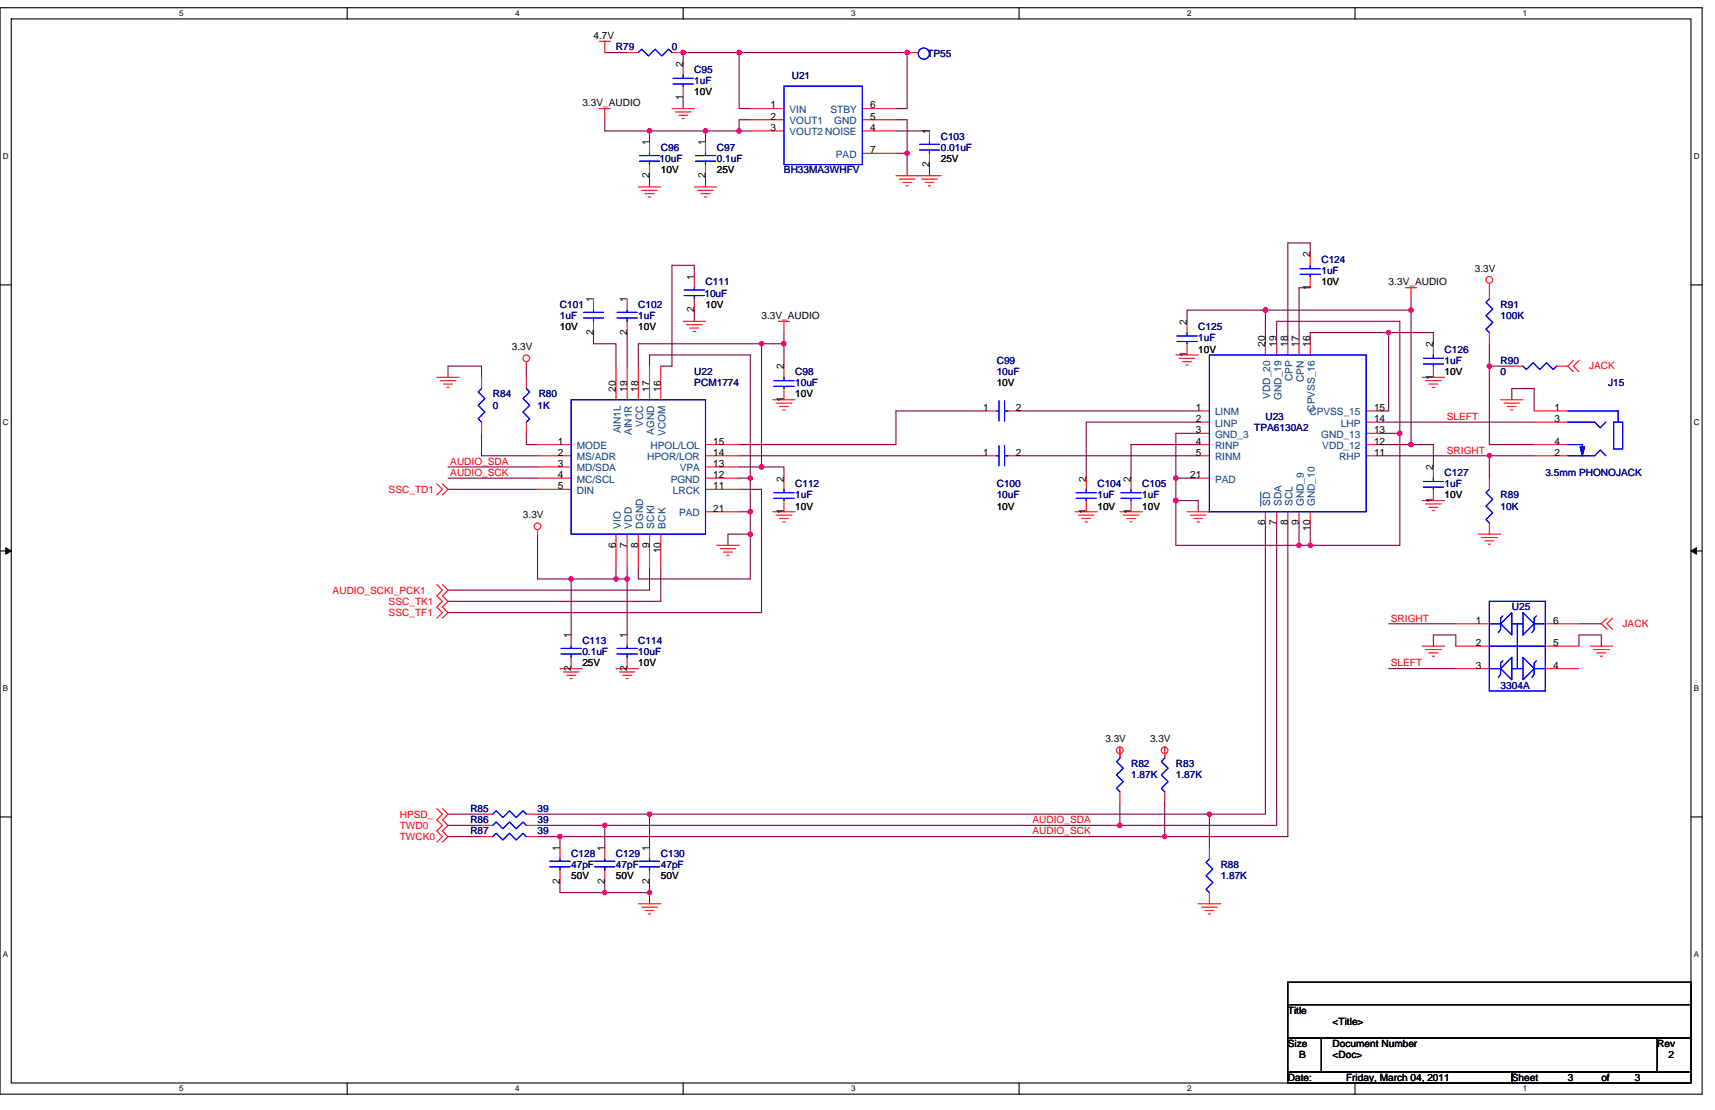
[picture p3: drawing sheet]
<svg xmlns="http://www.w3.org/2000/svg" width="432mm" height="279mm" viewBox="0 0 432 279" stroke-linecap="round" stroke-linejoin="round" font-family="sans-serif">
<path d="M0 1.9h428.6v273.5h-428.6zM2.8 4.8h422.9v267.8h-422.9z" fill="none" stroke="#000" stroke-width=".28"/>
<g fill="#fff">
<path d="M45.1 2.2h1.1v2.3h-1.1z"/>
<path d="M45.1 272.9h1.1v2.3h-1.1z"/>
</g>
<path d="M87.4 1.9v2.9M87.4 272.6v2.8" fill="none" stroke="#000" stroke-width=".28"/>
<g fill="#fff">
<path d="M129.7 2.2h1.1v2.3h-1.1z"/>
<path d="M129.7 272.9h1.1v2.3h-1.1z"/>
</g>
<path d="M172 1.9v2.9M172 272.6v2.8" fill="none" stroke="#000" stroke-width=".28"/>
<g fill="#fff">
<path d="M214.3 2.2h1.1v2.3h-1.1z"/>
<path d="M214.3 272.9h1.1v2.3h-1.1z"/>
</g>
<path d="M256.6 1.9v2.9M256.6 272.6v2.8" fill="none" stroke="#000" stroke-width=".28"/>
<g fill="#fff">
<path d="M298.9 2.2h1.1v2.3h-1.1z"/>
<path d="M298.9 272.9h1.1v2.3h-1.1z"/>
</g>
<path d="M341.2 1.9v2.9M341.2 272.6v2.8" fill="none" stroke="#000" stroke-width=".28"/>
<g fill="#fff">
<path d="M383.5 2.2h1.1v2.3h-1.1z"/>
<path d="M383.5 272.9h1.1v2.3h-1.1z"/>
<path d="M.7 38.2h1.5v2.3h-1.5z"/>
<path d="M426.5 38.2h1.4v2.3h-1.4z"/>
<path d="M.7 105.2h1.5v2.2h-1.5z"/>
<path d="M426.5 105.2h1.4v2.2h-1.4z"/>
</g>
<path d="M0 71.7h2.8M425.7 71.7h2.9" fill="none" stroke="#000" stroke-width=".28"/>
<g fill="#fff">
<path d="M.7 172.1h1.4v2.3h-1.4z"/>
<path d="M426.5 172.1h1.3v2.3h-1.3z"/>
</g>
<path d="M0 138.7h2.8M425.7 138.7h2.9" fill="none" stroke="#000" stroke-width=".28"/>
<path d="M1.4 137.9l1.4 .8-1.4 .8zM425.7 138.7l1.4-.8v1.6z" fill="#000" stroke="#000" stroke-width=".25"/>
<g fill="#fff">
<path d="M.7 239.1h1.4v2.3h-1.4z"/>
<path d="M426.4 239.1h1.4v2.3h-1.4z"/>
</g>
<path d="M0 205.6h2.8M425.7 205.6h2.9M324.3 247.2h101.4v5.7h-101.4zM324.3 252.9h101.4v8.4h-101.4zM324.3 261.3h8.4v8.5h-8.4zM324.3 269.8h56.3v2.8h-56.3zM332.7 261.3h84.6v8.5h-84.6zM380.6 269.8h45.1v2.8h-45.1zM417.3 261.3h8.4v8.5h-8.4z" fill="none" stroke="#000" stroke-width=".28"/>
<g fill="none" stroke="#800040" stroke-width=".28">
<path d="M152.3 13.2h5.6M172 16v-2.8h56.4v14.1h-2.8M186.1 13.2v14.1h2.8M152.3 30.1v2.9h11.2M163.5 33h14.1M163.5 33v2.8M172 24.5v2.8M177.6 33v2.8M177.6 33h8.5M186.1 33h2.8M188.9 30.1h-2.8v2.9M225.6 33h8.4"/>
<path d="M225.6 30.1h2.8v8.5M225.6 38.6h2.8M228.4 38.6v5.6M163.5 44.2v2.9M177.6 44.2v2.9M234 41.4v2.8M174.8 69.6v-2.8h-5.6v25.4h-2.8M174.8 78.1v2.8M318.6 78.1h36.7M318.6 78.1v8.4M318.6 78.1h-19.7v2.8M329.9 64v-2.8h-5.6v25.3"/>
<path d="M329.9 72.4h-2.8v14.1M355.3 78.1v33.8M355.3 75.2v2.9M112.8 95v-2.8h8.4v2.8M132.5 92.2v2.8M149.4 83.7v2.8h5.7v5.7M157.9 83.7v8.5M163.5 92.2v-2.9h25.4v31.1M191.7 86.5v31M191.7 86.5h5.7M191.7 86.5h-31v5.7M197.4 86.5v5.7"/>
<path d="M197.4 83.7v2.8M321.4 86.5v-5.6h31v28.2M349.6 83.7h11.3v2.8M349.6 83.7v19.7h-2.8M349.6 83.7h-19.7v2.8M375 92.2v19.7h11.3M375 86.5v5.7M375 92.2h5.6M112.8 117.5h22.5M121.2 109.1v5.6h14.1M132.5 109.1v2.8h2.8M186.1 114.7h62"/>
<path d="M186.1 117.5h5.6M191.7 117.5h5.7v2.9M248.1 103.4h-22.5v8.5h-39.5M256.6 103.4h45.1M256.6 114.7h45.1M301.7 109.1h-5.6v11.3M301.7 111.9h-16.9v8.5M301.7 106.3h-28.2v14.1M346.8 106.3h39.5M346.8 114.7h28.2M346.8 109.1h5.6M346.8 111.9h8.5"/>
<path d="M352.4 109.1v28.2h-22.5M355.3 111.9h5.6v5.6M375 114.7h11.3M375 114.7v5.7M380.6 100.6v-2.8h5.7v5.6M112.8 120.4h22.5M112.8 123.2h22.5M135.3 134.5v11.2h8.5M186.1 128.8h2.8M186.1 120.4h2.8M186.1 123.2h5.6v31h-78.9M188.9 128.8v5.7"/>
<path d="M188.9 134.5h-5.6v2.8M188.9 120.4v8.4M188.9 134.5v11.2h-28.2v-2.8M296.1 126v11.3h31M296.1 120.4v5.6M296.1 126h5.6v2.8M296.1 120.4h5.6M318.6 131.6v73.3h-14.1M321.4 131.6v76.2h-39.4M324.3 131.6v79h-31.1M327.1 137.3h2.8M327.1 131.6v5.7"/>
<path d="M329.9 131.6v5.7M143.8 145.7v14.1M143.8 145.7h11.3M155.1 145.7h2.8M155.1 142.9v2.8M157.9 142.9v2.8M157.9 145.7v14.1M163.5 142.9v5.6h-50.7M166.4 142.9v8.5h-53.6M349.6 157h16.9M397.6 157h5.6M349.6 168.3h16.9"/>
<path d="M360.9 162.6v-2.8h5.6v2.8M397.6 162.6v-2.8h5.6v2.8M282 188v2.8M293.2 188v2.8M112.8 207.8h8.4M112.8 210.6h8.4M112.8 204.9h8.4M135.3 204.9h28.2M135.3 210.6h5.7v2.8M135.3 207.8h17v5.6M141 210.6h152.2M152.3 207.8h129.7"/>
<path d="M163.5 204.9h141M163.5 204.9v8.5M282 202.1v5.7M293.2 202.1v8.5M304.5 204.9v8.5M141 221.8v2.9h11.3M152.3 221.8v2.9M152.3 224.7h11.2M163.5 221.8v2.9M163.5 224.7v2.8"/>
</g>
<g fill="#f0f" stroke="#f0f" stroke-width=".28">
<circle cx="172" cy="13.2" r=".56"/>
<circle cx="293.2" cy="210.6" r=".55"/>
<circle cx="318.6" cy="78.1" r=".55"/>
<circle cx="355.3" cy="111.9" r=".56"/>
<circle cx="355.3" cy="78.1" r=".56"/>
<circle cx="375" cy="114.7" r=".55"/>
<circle cx="349.6" cy="83.7" r=".55"/>
<circle cx="281.9" cy="207.7" r=".55"/>
<circle cx="141" cy="210.6" r=".55"/>
<circle cx="304.5" cy="204.9" r=".55"/>
<circle cx="163.5" cy="204.9" r=".55"/>
<circle cx="163.5" cy="224.7" r=".55"/>
<circle cx="152.2" cy="207.7" r=".55"/>
<circle cx="375" cy="92.2" r=".55"/>
<circle cx="228.4" cy="13.2" r=".56"/>
<circle cx="186.1" cy="13.2" r=".56"/>
<circle cx="186.1" cy="32.9" r=".57"/>
<circle cx="163.5" cy="32.9" r=".56"/>
<circle cx="177.6" cy="32.9" r=".56"/>
<circle cx="155.1" cy="145.7" r=".56"/>
<circle cx="191.7" cy="86.5" r=".55"/>
<circle cx="188.9" cy="128.8" r=".55"/>
<circle cx="188.9" cy="134.4" r=".55"/>
<circle cx="296" cy="126" r=".55"/>
<circle cx="188.9" cy="120.4" r=".55"/>
<circle cx="329.9" cy="137.3" r=".55"/>
<circle cx="228.4" cy="38.6" r=".56"/>
<circle cx="352.4" cy="109.1" r=".55"/>
<circle cx="327.1" cy="137.3" r=".56"/>
<circle cx="152.2" cy="224.7" r=".55"/>
<circle cx="296" cy="120.4" r=".55"/>
<circle cx="191.7" cy="117.5" r=".56"/>
<circle cx="197.4" cy="86.5" r=".55"/>
<circle cx="157.9" cy="145.7" r=".57"/>
<circle cx="143.8" cy="145.7" r=".57"/>
</g>
<g fill="none" stroke="#f00" stroke-width=".28">
<path d="M150.9 10.4h2.8M152.3 10.4v2.8M157.9 13.2h2.8M169.2 13.2h2.8M172 16v2.9M228.4 13.2h2.8M150.9 27.3h2.8M152.3 27.3v2.8M163.5 35.8v2.8M169.2 27.3h5.6M170 28.2h4M170.9 29h2.2"/>
<path d="M171.7 29.8h.6M172 21.7v2.8M177.6 35.8v2.8M188.9 27.3h8.5M188.9 30.1h8.5M188.9 33h8.5M217.1 27.3h8.5M217.1 30.1h8.5M217.1 33h8.5M217.1 38.6h8.5M234 33v2.8M234 38.6v2.8"/>
<path d="M160.7 47.1h5.7M161.6 47.9h3.9M162.4 48.7h2.3M163.3 49.6h.5M163.5 41.4v2.8M174.8 47.1h5.7M175.7 47.9h3.9M176.5 48.7h2.3M177.4 49.6h.5M177.6 41.4v2.8M225.6 44.2h11.3M226.4 45.1h4"/>
<path d="M227.3 45.9h2.2M228.1 46.8h.6M232.1 45.1h3.9M232.9 45.9h2.3M233.7 46.8h.6M149.4 75.2v2.9M157.9 75.2v2.9M174.8 69.6v2.8M174.8 75.2v2.9M329.9 64v2.8M329.9 69.6v2.8M353.8 72.4h2.9"/>
<path d="M355.3 72.4v2.8M375 71.3v3.9M110 95h5.6M110.8 95.8h4M111.7 96.7h2.2M112.5 97.5h.6M121.2 95v2.8M132.5 91v1.2M132.5 95v2.8M149.4 80.9v2.8M155.1 92.2v8.4M157.9 80.9v2.8"/>
<path d="M157.9 92.2v8.4M160.7 92.2v8.4M163.5 92.2v8.4M166.4 92.2v8.4M172 80.9h5.6M172.8 81.7h4M173.7 82.6h2.2M174.5 83.4h.6M196 80.9h2.8M197.4 80.9v2.8M197.4 92.2v2.8M197.4 97.8v2.8"/>
<path d="M296.1 89.3h5.6M296.9 90.2h3.9M297.8 91h2.2M298.6 91.9h.5M298.9 80.9v2.8M298.9 86.5v2.8M318.6 86.5v2.8M321.4 86.5v2.8M324.3 86.5v2.8M327.1 86.5v2.8M329.9 86.5v2.8M358.1 95h5.6"/>
<path d="M358.9 95.8h4M359.8 96.7h2.2M360.6 97.5h.6M360.9 86.5v2.8M360.9 92.2v2.8M375 83.7v2.8M380.6 92.2h2.9M391.9 92.2h2.8M394.7 92.2l1.4 1.4M396.1 90.8l-1.4 1.4M397.6 90.8l-1.5 1.4 1.5 1.4M121.2 106.3v2.8"/>
<path d="M132.5 106.3v2.8M135.3 111.9h8.5M135.3 114.7h8.5M135.3 117.5h8.5M177.6 111.9h8.5M177.6 114.7h8.5M177.6 117.5h8.5M194.6 100.6h5.6M195.4 101.5h3.9M196.3 102.3h2.2M197.1 103.2h.6M248.1 103.4h2.9"/>
<path d="M248.1 114.7h2.9M253.8 103.4h2.8M253.8 114.7h2.8M301.7 103.4h2.8M301.7 106.3h2.8M301.7 109.1h2.8M301.7 111.9h2.8M301.7 114.7h2.8M344 103.4h2.8M344 106.3h2.8M344 109.1h2.8M344 111.9h2.8"/>
<path d="M344 114.7h2.8M360.9 117.5v2.9M377.8 100.6h5.7M378.7 101.5h3.9M379.5 102.3h2.3M380.3 103.2h.6M386.3 103.4h8.4M386.3 106.3h8.4M386.3 111.9h8.4M386.3 114.7h8.4M110 121.8l1.4 1.4-1.4 1.4M111.4 121.8l1.4 1.4-1.4 1.4"/>
<path d="M135.3 133.3v1.2M135.3 120.4h8.5M135.3 123.2h8.5M155.1 134.5v8.4M157.9 134.5v8.4M160.7 134.5v8.4M163.5 134.5v8.4M166.4 134.5v8.4M177.6 120.4h8.5M177.6 123.2h8.5M177.6 128.8h8.5M180.5 137.3h5.6"/>
<path d="M181.3 138.1h4M182.2 139h2.2M183 139.8h.6M194.6 128.8h5.6M195.4 129.7h3.9M196.3 130.5h2.2M197.1 131.4h.6M197.4 120.4v2.8M197.4 126v2.8M270.7 128.8h5.6M271.5 129.7h4M272.4 130.5h2.2"/>
<path d="M273.2 131.4h.6M273.5 120.4v2.8M273.5 126v2.8M282 128.8h5.6M282.8 129.7h3.9M283.7 130.5h2.2M284.5 131.4h.6M284.8 120.4v2.8M284.8 126v2.8M298.9 128.8h5.6M299.7 129.7h4M300.6 130.5h2.2"/>
<path d="M301.4 131.4h.6M301.7 120.4h2.8M318.6 128.8v2.8M321.4 128.8v2.8M324.3 128.8v2.8M327.1 128.8v2.8M329.9 128.8v2.8M358.1 126h5.6M358.9 126.9h4M359.8 127.7h2.2M360.6 128.5h.6M360.9 123.2v2.8"/>
<path d="M372.2 134.5h5.6M373 135.3h4M373.9 136.1h2.2M374.7 137h.6M375 120.4v2.8M375 131.6v2.9M110 147.2l1.4 1.3-1.4 1.5 1.4 1.4-1.4 1.4 1.4 1.4-1.4 1.4M111.4 147.2l1.4 1.3-1.4 1.5 1.4 1.4-1.4 1.4 1.4 1.4-1.4 1.4M143.8 159.8v2.8M157.9 159.8v2.8M366.5 157h8.5M389.1 157h8.5"/>
<path d="M404.6 155.6l-1.4 1.4 1.4 1.4M406 155.6l-1.4 1.4 1.4 1.4M141 168.3h5.6M141.8 169.1h4M142.7 170h2.2M143.5 170.8h.6M143.8 165.5v2.8M155.1 168.3h5.6M155.9 169.1h4M156.8 170h2.2M157.6 170.8h.6M157.9 165.5v2.8"/>
<path d="M358.1 162.6h5.6M358.9 163.5h4M359.8 164.3h2.2M360.6 165.2h.6M366.5 162.6h8.5M366.5 168.3h8.5M389.1 162.6h8.5M389.1 168.3h8.5M400.4 162.6h5.6M401.2 163.5h4M402.1 164.3h2.2M402.9 165.2h.6"/>
<path d="M282 188v2.8M282 199.3v2.8M293.2 188v2.8M293.2 199.3v2.8M110 203.5l1.4 1.4-1.4 1.5 1.4 1.4-1.4 1.4 1.4 1.4-1.4 1.4M111.4 203.5l1.4 1.4-1.4 1.5 1.4 1.4-1.4 1.4 1.4 1.4-1.4 1.4M121.2 207.8h2.9M121.2 210.6h2.9M121.2 204.9h2.9M132.5 207.8h2.8M132.5 210.6h2.8M132.5 204.9h2.8"/>
<path d="M141 213.4v2.8M141 219v2.8M152.3 213.4v2.8M152.3 219v2.8M163.5 213.4v2.8M163.5 219v2.8M304.5 213.4v2.8M160.7 227.5h5.7M161.6 228.3h3.9M162.4 229.2h2.3M163.3 230h.5M301.7 227.5h5.6"/>
<path d="M302.5 228.3h4M303.4 229.2h2.2M304.2 230h.6M304.5 224.7v2.8"/>
<circle cx="375" cy="70.5" r=".84"/>
<circle cx="132.5" cy="90.2" r=".84"/>
<circle cx="135.3" cy="132.5" r=".84"/>
<circle cx="281.9" cy="188.9" r=".84"/>
<circle cx="293.2" cy="188.9" r=".84"/>
</g>
<g fill="none" stroke="#00f" stroke-width=".28">
<path d="M160.7 13.2l.9-.8 1.7 1.7 1.7-1.7 1.6 1.7 1.7-1.7 .9 .8M169.5 19.7h5M172 18.9v.8M161 39.2h5.1M163.5 38.6v.6M169.5 21.1h5M172 21.1v.6M175.1 39.2h5.1M177.6 38.6v.6M197.4 21.7h19.7v19.7h-19.7zM231.5 37.7h5.1M231.5 36.3h5.1"/>
<path d="M234 35.8v.5M234 37.7v.9M161 40.6h5.1M163.5 40.6v.8M175.1 40.6h5.1M177.6 40.6v.8M146.9 78.6h5.1M149.4 78.1v.5M155.4 78.6h5M157.9 78.1v.5M172.3 74.4h5.1M172.3 73h5.1"/>
<path d="M174.8 72.4v.6M174.8 74.4v.8M327.3 67.6h5.1M327.3 69h5.1M329.9 69v.6M329.9 66.8v.8M375 75.2l-.9 .9 1.7 1.7-1.7 1.7 1.7 1.7-1.7 1.7 .9 .8M121.2 97.8l-.8 .9 1.7 1.6-1.7 1.7 1.7 1.7-1.7 1.7 .8 .9M132.5 97.8l.9 .9-1.7 1.6 1.7 1.7-1.7 1.7 1.7 1.7-.9 .9M146.9 80h5.1M149.4 80v.9M155.4 80h5"/>
<path d="M157.9 80v.9M194.8 95.8h5.1M194.8 97.2h5.1M197.4 97.2v.6M197.4 95v.8M296.3 84.6h5.1M296.3 86h5.1M298.9 86v.5M298.9 83.7v.9M304.5 89.3h39.5v39.5h-39.5zM358.4 90.2h5M358.4 91.6h5"/>
<path d="M360.9 89.3v.9M360.9 91.6v.6M383.5 92.2l.8 .8 1.7-1.7 1.7 1.7 1.7-1.7 1.7 1.7 .8-.8M143.8 100.6h33.8v33.9h-33.8zM251 103.4h.5M251 114.7h.5M251.5 100.9v5.1M251.5 112.2v5.1M252.9 103.4h.9M252.9 114.7h.9M252.9 100.9v5.1M252.9 112.2v5.1"/>
<path d="M394.7 103.4h12.7v2.9M394.7 111.9h3.7v2.8M394.7 114.7h6.8l1.4-1.4 1.4 1.4M404.3 106.3l-1.4 1.4-1.4-1.4h-6.8M406.3 106.3h2.2v6.7h-2.2zM194.8 124h5.1M194.8 125.4h5.1M197.4 125.4v.6M197.4 123.2v.8M271 124h5M271 125.4h5M273.5 125.4v.6"/>
<path d="M273.5 123.2v.8M282.2 124h5.1M282.2 125.4h5.1M284.8 125.4v.6M284.8 123.2v.8M358.4 121.2h5M358.4 122.6h5M360.9 120.4v.8M360.9 122.6v.6M375 123.2l-.9 .8 1.7 1.7-1.7 1.7 1.7 1.7-1.7 1.7 .9 .8M375 157h2.8M375 151.4h14.1v22.5h-14.1z"/>
<path d="M377.8 157l2.8-2.8v5.6zM378.4 155l-.6 .6v2.8l-.5 .9M380.6 157h2.9M382 157v11.3M383.5 154.2l2.8 2.8-2.8 2.8zM386.3 157h2.8M386.8 155l-.5 .6v2.8l-.6 .9M141.3 164.6h5M141.3 163.2h5M143.8 162.6v.6M143.8 164.6v.9M155.4 164.6h5"/>
<path d="M155.4 163.2h5M157.9 162.6v.6M157.9 164.6v.9M375 162.6h14.1M375 168.3h2.8M378.4 166.3l-.6 .6v2.8l-.5 .8M380.6 165.5v5.6l-2.8-2.8zM380.6 168.3h2.9M383.5 165.5l2.8 2.8-2.8 2.8zM386.3 168.3h2.8M386.8 166.3l-.5 .6v2.8l-.6 .8M282 190.8l-.9 .9 1.7 1.7-1.7 1.7 1.7 1.7-1.7 1.7 .9 .8"/>
<path d="M293.2 190.8l-.8 .9 1.7 1.7-1.7 1.7 1.7 1.7-1.7 1.7 .8 .8M124.1 207.8l.8-.9 1.7 1.7 1.7-1.7 1.7 1.7 1.7-1.7 .8 .9M124.1 210.6l.8-.9 1.7 1.7 1.7-1.7 1.7 1.7 1.7-1.7 .8 .9M124.1 204.9l.8-.8 1.7 1.7 1.7-1.7 1.7 1.7 1.7-1.7 .8 .8M138.5 218.2h5M138.5 216.8h5M141 216.2v.6M141 218.2v.8M149.7 218.2h5.1M149.7 216.8h5.1M152.3 216.2v.6M152.3 218.2v.8"/>
<path d="M161 218.2h5.1M161 216.8h5.1M163.5 216.2v.6M163.5 218.2v.8M304.5 216.2l-.8 .9 1.7 1.7-1.7 1.7 1.7 1.6-1.7 1.7 .8 .9"/>
<circle cx="232.6" cy="13.5" r="1.4"/>
</g>
<path d="M317.4 123.9v3.5" fill="none" stroke="#004080" stroke-width=".25"/>
<g fill="#00f" stroke="#00f" stroke-width=".28">
<path d="M397.8 112.5h1.2l-.6 2.2z" fill-rule="evenodd"/>
<path d="M397.8 112.5h1.2l-.6 2.2z" fill-rule="evenodd"/>
</g>
<g font-size="2.5">
<text x="149.4" y="9.8">4.7V</text>
<text x="172" y="16.9" transform="rotate(-90 172 16.9)">2</text>
<text x="174.8" y="23.9">10V</text>
<text x="146.6" y="26.7">3.3V_AUDIO</text>
<text x="172" y="25.1" transform="rotate(-90 172 25.1)">1</text>
<text x="194" y="27.3">1</text>
<text x="219.1" y="27.3">6</text>
<text x="194" y="30.1">2</text>
<text x="194" y="32.9">3</text>
<text x="219.1" y="32.9">4</text>
<text x="219.1" y="30.1">5</text>
<text x="234" y="33.8" transform="rotate(-90 234 33.8)">1</text>
<text x="163.5" y="36.6" transform="rotate(-90 163.5 36.6)">1</text>
<text x="177.6" y="36.6" transform="rotate(-90 177.6 36.6)">1</text>
<text x="219.1" y="38.6">7</text>
<text x="234" y="42" transform="rotate(-90 234 42)">2</text>
<text x="236.9" y="40.8">25V</text>
<text x="163.5" y="44.8" transform="rotate(-90 163.5 44.8)">2</text>
<text x="166.4" y="43.7">10V</text>
<text x="177.6" y="44.8" transform="rotate(-90 177.6 44.8)">2</text>
<text x="180.5" y="43.7">25V</text>
<text x="329.9" y="64.8" transform="rotate(-90 329.9 64.8)">2</text>
<text x="174.8" y="70.5" transform="rotate(-90 174.8 70.5)">1</text>
<text x="332.7" y="71.9">10V</text>
<text x="349.6" y="71.9">3.3V_AUDIO</text>
<text x="371.3" y="68.5">3.3V</text>
<text x="149.4" y="76.1" transform="rotate(-90 149.4 76.1)">1</text>
<text x="157.9" y="76.1" transform="rotate(-90 157.9 76.1)">1</text>
<text x="177.6" y="77.5">10V</text>
<text x="329.9" y="73" transform="rotate(-90 329.9 73)">1</text>
<text x="141" y="83.1">10V</text>
<text x="160.7" y="83.1">10V</text>
<text x="174.8" y="78.6" transform="rotate(-90 174.8 78.6)">2</text>
<text x="191.7" y="80.3">3.3V_AUDIO</text>
<text x="298.9" y="81.7" transform="rotate(-90 298.9 81.7)">2</text>
<text x="128.9" y="88.2">3.3V</text>
<text x="149.4" y="84.3" transform="rotate(-90 149.4 84.3)">2</text>
<text x="157.9" y="84.3" transform="rotate(-90 157.9 84.3)">2</text>
<text x="298.9" y="89.9" transform="rotate(-90 298.9 89.9)">1</text>
<text x="301.7" y="88.8">10V</text>
<text x="318.6" y="87.4" transform="rotate(-90 318.6 87.4)">20</text>
<text x="321.4" y="87.4" transform="rotate(-90 321.4 87.4)">19</text>
<text x="324.2" y="87.4" transform="rotate(-90 324.2 87.4)">18</text>
<text x="327" y="87.4" transform="rotate(-90 327 87.4)">17</text>
<text x="329.9" y="87.4" transform="rotate(-90 329.9 87.4)">16</text>
<text x="360.9" y="87.4" transform="rotate(-90 360.9 87.4)">2</text>
<text x="197.4" y="93" transform="rotate(-90 197.4 93)">2</text>
<text x="360.9" y="95.5" transform="rotate(-90 360.9 95.5)">1</text>
<text x="363.7" y="94.4">10V</text>
<text x="155.1" y="98.7" transform="rotate(-90 155.1 98.7)">20</text>
<text x="157.9" y="98.7" transform="rotate(-90 157.9 98.7)">19</text>
<text x="160.7" y="98.7" transform="rotate(-90 160.7 98.7)">18</text>
<text x="163.5" y="98.7" transform="rotate(-90 163.5 98.7)">17</text>
<text x="166.3" y="98.7" transform="rotate(-90 166.3 98.7)">16</text>
<text x="197.4" y="101.2" transform="rotate(-90 197.4 101.2)">1</text>
<text x="200.2" y="100.1">10V</text>
<text x="251" y="97.2">10V</text>
<text x="247.6" y="103.4">1</text>
<text x="255.7" y="103.4">2</text>
<text x="301.1" y="103.4">1</text>
<text x="301.1" y="106.2">2</text>
<text x="345.9" y="106.2">14</text>
<text x="345.9" y="103.4">15</text>
<text x="391.4" y="103.4">1</text>
<text x="391.4" y="106.2">3</text>
<text x="140.4" y="111.9">1</text>
<text x="179.6" y="111.9">15</text>
<text x="301.1" y="109.1">3</text>
<text x="301.1" y="111.9">4</text>
<text x="345.9" y="111.9">12</text>
<text x="345.9" y="109.1">13</text>
<text x="391.4" y="111.9">4</text>
<text x="140.4" y="114.7">2</text>
<text x="140.4" y="117.5">3</text>
<text x="179.6" y="114.7">14</text>
<text x="179.6" y="117.5">13</text>
<text x="247.6" y="114.7">1</text>
<text x="255.7" y="114.7">2</text>
<text x="301.1" y="114.7">5</text>
<text x="345.9" y="114.7">11</text>
<text x="360.9" y="118.4" transform="rotate(-90 360.9 118.4)">2</text>
<text x="391.4" y="114.7">2</text>
<text x="140.4" y="120.3">4</text>
<text x="140.4" y="123.1">5</text>
<text x="179.6" y="120.3">12</text>
<text x="179.6" y="123.1">11</text>
<text x="197.4" y="121.2" transform="rotate(-90 197.4 121.2)">2</text>
<text x="273.5" y="121.2" transform="rotate(-90 273.5 121.2)">2</text>
<text x="284.8" y="121.2" transform="rotate(-90 284.8 121.2)">2</text>
<text x="299.7" y="120.3">21</text>
<text x="363.7" y="125.4">10V</text>
<text x="131.7" y="130.5">3.3V</text>
<text x="179.6" y="128.8">21</text>
<text x="197.4" y="129.4" transform="rotate(-90 197.4 129.4)">1</text>
<text x="200.2" y="128.2">10V</text>
<text x="251" y="128.2">10V</text>
<text x="273.5" y="129.4" transform="rotate(-90 273.5 129.4)">1</text>
<text x="276.3" y="128.2">10V</text>
<text x="284.8" y="129.4" transform="rotate(-90 284.8 129.4)">1</text>
<text x="287.6" y="128.2">10V</text>
<text x="360.9" y="126.6" transform="rotate(-90 360.9 126.6)">1</text>
<text x="155.1" y="137.8" transform="rotate(-90 155.1 137.8)">6</text>
<text x="157.9" y="137.8" transform="rotate(-90 157.9 137.8)">7</text>
<text x="160.7" y="137.8" transform="rotate(-90 160.7 137.8)">8</text>
<text x="163.5" y="137.8" transform="rotate(-90 163.5 137.8)">9</text>
<text x="318.6" y="132.2" transform="rotate(-90 318.6 132.2)">6</text>
<text x="321.4" y="132.2" transform="rotate(-90 321.4 132.2)">7</text>
<text x="324.2" y="132.2" transform="rotate(-90 324.2 132.2)">8</text>
<text x="327" y="132.2" transform="rotate(-90 327 132.2)">9</text>
<text x="329.9" y="133.6" transform="rotate(-90 329.9 133.6)">10</text>
<text x="166.3" y="139.3" transform="rotate(-90 166.3 139.3)">10</text>
<text x="143.8" y="160.7" transform="rotate(-90 143.8 160.7)">1</text>
<text x="157.9" y="160.7" transform="rotate(-90 157.9 160.7)">1</text>
<text x="371.6" y="157">1</text>
<text x="391.1" y="157">6</text>
<text x="146.6" y="167.7">25V</text>
<text x="160.7" y="167.7">10V</text>
<text x="371.6" y="162.6">2</text>
<text x="391.1" y="162.6">5</text>
<text x="143.8" y="168.8" transform="rotate(-90 143.8 168.8)">2</text>
<text x="157.9" y="168.8" transform="rotate(-90 157.9 168.8)">2</text>
<text x="371.6" y="168.3">3</text>
<text x="391.1" y="168.3">4</text>
<text x="278.3" y="186.9">3.3V</text>
<text x="289.6" y="186.9">3.3V</text>
<text x="141" y="214.2" transform="rotate(-90 141 214.2)">1</text>
<text x="152.3" y="214.2" transform="rotate(-90 152.3 214.2)">1</text>
<text x="163.5" y="214.2" transform="rotate(-90 163.5 214.2)">1</text>
<text x="143.8" y="221.3">50V</text>
<text x="155.1" y="221.3">50V</text>
<text x="166.4" y="221.3">50V</text>
<text x="141" y="222.4" transform="rotate(-90 141 222.4)">2</text>
<text x="152.3" y="222.4" transform="rotate(-90 152.3 222.4)">2</text>
<text x="163.5" y="222.4" transform="rotate(-90 163.5 222.4)">2</text>
<text x="324.3" y="255.1">Title</text>
<text x="335.5" y="257.9">&lt;Title&gt;</text>
<text x="324.3" y="263.6">Size</text>
<text x="335.5" y="263.6">Document Number</text>
<text x="417.3" y="263.6">Rev</text>
<text x="327.1" y="266.4">B</text>
<text x="335.5" y="266.4">&lt;Doc&gt;</text>
<text x="420.1" y="266.4">2</text>
<text x="324.3" y="272">Date:</text>
<text x="338.9" y="272">Friday, March 04, 2011</text>
<text x="380.6" y="272">Sheet</text>
<text x="394.7" y="272">3</text>
<text x="403.2" y="272">of</text>
<text x="411.6" y="272">3</text>
</g>
<g font-size="2.5" fill="#000080">
<text x="155.1" y="12.6">R79</text>
<text x="169.2" y="12.6">0</text>
<text x="233.5" y="14.3">TP55</text>
<text x="174.8" y="18.3">C95</text>
<text x="174.8" y="21.1">1uF</text>
<text x="199.3" y="20">U21</text>
<text x="236.9" y="35.2">C103</text>
<text x="166.1" y="40.8">10uF</text>
<text x="166.4" y="38">C96</text>
<text x="180.5" y="38">C97</text>
<text x="180.5" y="40.8">0.1uF</text>
<text x="236.9" y="38">0.01uF</text>
<text x="197.4" y="43.7">BH33MA3WHFV</text>
<text x="177.6" y="71.9">C111</text>
<text x="332.7" y="66.2">C124</text>
<text x="332.7" y="69">1uF</text>
<text x="141" y="77.5">C101</text>
<text x="160.7" y="77.5">C102</text>
<text x="177.4" y="74.7">10uF</text>
<text x="377.8" y="77.5">R91</text>
<text x="141" y="80.3">1uF</text>
<text x="160.7" y="80.3">1uF</text>
<text x="301.7" y="83.1">C125</text>
<text x="377.8" y="80.3">100K</text>
<text x="301.7" y="86">1uF</text>
<text x="363.7" y="88.8">C126</text>
<text x="174.8" y="94.4">U22</text>
<text x="200.2" y="94.4">C98</text>
<text x="251" y="91.6">C99</text>
<text x="251" y="94.4">10uF</text>
<text x="363.7" y="91.6">1uF</text>
<text x="377.8" y="91.6">R90</text>
<text x="377.8" y="94.4">0</text>
<text x="124.1" y="100.1">R84</text>
<text x="135.6" y="100.1">R80</text>
<text x="174.8" y="97.2">PCM1774</text>
<text x="200.2" y="97.2">10uF</text>
<text x="404.9" y="97.2">J15</text>
<text x="124.1" y="102.9">0</text>
<text x="135.3" y="102.9">1K</text>
<text x="318.6" y="105.7">U23</text>
<text x="315.8" y="108.5">TPA6130A2</text>
<text x="363.7" y="119.8">C127</text>
<text x="389.1" y="119.8">3.5mm PHONOJACK</text>
<text x="200.2" y="122.6">C112</text>
<text x="200.2" y="125.4">1uF</text>
<text x="251" y="122.6">C100</text>
<text x="251" y="125.4">10uF</text>
<text x="276.3" y="122.6">C104</text>
<text x="276.3" y="125.4">1uF</text>
<text x="287.6" y="122.6">C105</text>
<text x="287.6" y="125.4">1uF</text>
<text x="363.7" y="122.6">1uF</text>
<text x="377.8" y="125.4">R89</text>
<text x="377.8" y="128.2">10K</text>
<text x="380.6" y="153.6">U25</text>
<text x="146.6" y="162.1">C113</text>
<text x="146.6" y="164.9">0.1uF</text>
<text x="160.7" y="162.1">C114</text>
<text x="160.7" y="164.9">10uF</text>
<text x="377.8" y="173.4">3304A</text>
<text x="284.8" y="193.1">R82</text>
<text x="284.8" y="195.9">1.87K</text>
<text x="296.1" y="193.1">R83</text>
<text x="296.1" y="195.9">1.87K</text>
<text x="118.4" y="207.2">R86</text>
<text x="118.4" y="210">R87</text>
<text x="118.4" y="204.4">R85</text>
<text x="135.3" y="207.2">39</text>
<text x="135.3" y="210">39</text>
<text x="135.3" y="204.4">39</text>
<text x="143.8" y="215.6">C128</text>
<text x="155.1" y="215.6">C129</text>
<text x="166.4" y="215.6">C130</text>
<text x="143.8" y="218.5">47pF</text>
<text x="155.1" y="218.5">47pF</text>
<text x="166.4" y="218.5">47pF</text>
<text x="307.3" y="218.5">R88</text>
<text x="307.3" y="221.3">1.87K</text>
</g>
<g font-size="2.5" fill="#004080">
<text x="198.8" y="28.5">VIN</text>
<text x="209.1" y="28.5">STBY</text>
<text x="198.8" y="31.3">VOUT1</text>
<text x="198.8" y="34.1">VOUT2 NOISE</text>
<text x="210" y="31.3">GND</text>
<text x="210.5" y="39.7">PAD</text>
<text x="325.4" y="96" transform="rotate(-90 325.4 96)">CPP</text>
<text x="319.8" y="100.4" transform="rotate(-90 319.8 100.4)">VDD_20</text>
<text x="322.6" y="100.7" transform="rotate(-90 322.6 100.7)">GND_19</text>
<text x="328.3" y="96.1" transform="rotate(-90 328.3 96.1)">CPN</text>
<text x="161.9" y="107.4" transform="rotate(-90 161.9 107.4)">VCC</text>
<text x="305.9" y="104.6">LINM</text>
<text x="305.9" y="107.4">LINP</text>
<text x="329.7" y="104.6">CPVSS_15</text>
<text x="331.1" y="103.6" transform="rotate(-90 331.1 103.6)">CPVSS_16</text>
<text x="337.6" y="107.4">LHP</text>
<text x="145.2" y="113.1">MODE</text>
<text x="156.3" y="109.1" transform="rotate(-90 156.3 109.1)">AIN1L</text>
<text x="159.1" y="109.5" transform="rotate(-90 159.1 109.5)">AIN1R</text>
<text x="163.8" y="113.1">HPOL/LOL</text>
<text x="164.7" y="109.4" transform="rotate(-90 164.7 109.4)">AGND</text>
<text x="167.6" y="109.7" transform="rotate(-90 167.6 109.7)">VCOM</text>
<text x="305.9" y="110.2">GND_3</text>
<text x="305.9" y="113.1">RINP</text>
<text x="332.7" y="110.2">GND_13</text>
<text x="332.9" y="113.1">VDD_12</text>
<text x="145.2" y="115.9">MS/ADR</text>
<text x="145.2" y="118.7">MD/SDA</text>
<text x="162.9" y="115.9">HPOR/LOR</text>
<text x="171.1" y="118.7">VPA</text>
<text x="305.9" y="115.9">RINM</text>
<text x="337.2" y="115.9">RHP</text>
<text x="145.2" y="121.5">MC/SCL</text>
<text x="145.2" y="124.3">DIN</text>
<text x="168.9" y="121.5">PGND</text>
<text x="169.4" y="124.3">LRCK</text>
<text x="305.9" y="121.5">PAD</text>
<text x="171" y="130">PAD</text>
<text x="319.8" y="127.4" transform="rotate(-90 319.8 127.4)">SD</text>
<text x="322.6" y="127.4" transform="rotate(-90 322.6 127.4)">SDA</text>
<text x="325.4" y="127.4" transform="rotate(-90 325.4 127.4)">SCL</text>
<text x="328.3" y="127.4" transform="rotate(-90 328.3 127.4)">GND_9</text>
<text x="331.1" y="127.4" transform="rotate(-90 331.1 127.4)">GND_10</text>
<text x="156.3" y="133" transform="rotate(-90 156.3 133)">VIO</text>
<text x="159.1" y="133" transform="rotate(-90 159.1 133)">VDD</text>
<text x="161.9" y="133" transform="rotate(-90 161.9 133)">DGND</text>
<text x="164.7" y="133" transform="rotate(-90 164.7 133)">SCKI</text>
<text x="167.6" y="133" transform="rotate(-90 167.6 133)">BCK</text>
</g>
<g font-size="2.5" fill="#f00">
<text x="400.1" y="93">JACK</text>
<text x="364.3" y="105.7">SLEFT</text>
<text x="113.4" y="119.8">AUDIO_SCK</text>
<text x="113.4" y="117">AUDIO_SDA</text>
<text x="364.3" y="114.2">SRIGHT</text>
<text x="97.9" y="124">SSC_TD1</text>
<text x="83.8" y="149.4">AUDIO_SCKI_PCK1</text>
<text x="97.9" y="152.2">SSC_TK1</text>
<text x="97.9" y="155">SSC_TF1</text>
<text x="350.2" y="156.4">SRIGHT</text>
<text x="408.5" y="157.8">JACK</text>
<text x="350.2" y="167.7">SLEFT</text>
<text x="100.7" y="208.6">TWD0</text>
<text x="100.7" y="205.8">HPSD_</text>
<text x="260" y="207.2">AUDIO_SDA</text>
<text x="100.7" y="211.4">TWCK0</text>
<text x="260" y="210">AUDIO_SCK</text>
</g>
<g font-size="2">
<text x="45.1" y="4.1">5</text>
<text x="129.7" y="4.1">4</text>
<text x="214.3" y="4.1">3</text>
<text x="298.9" y="4.1">2</text>
<text x="383.5" y="4.1">1</text>
<text x=".7" y="40">D</text>
<text x="426.5" y="40">D</text>
<text x=".7" y="107">C</text>
<text x="426.5" y="107">C</text>
<text x=".7" y="174">B</text>
<text x="426.5" y="174">B</text>
<text x=".7" y="240.9">A</text>
<text x="426.5" y="240.9">A</text>
<text x="45.1" y="274.7">5</text>
<text x="129.7" y="274.7">4</text>
<text x="214.3" y="274.7">3</text>
<text x="298.9" y="274.7">2</text>
<text x="383.5" y="274.7">1</text>
</g>
</svg>
